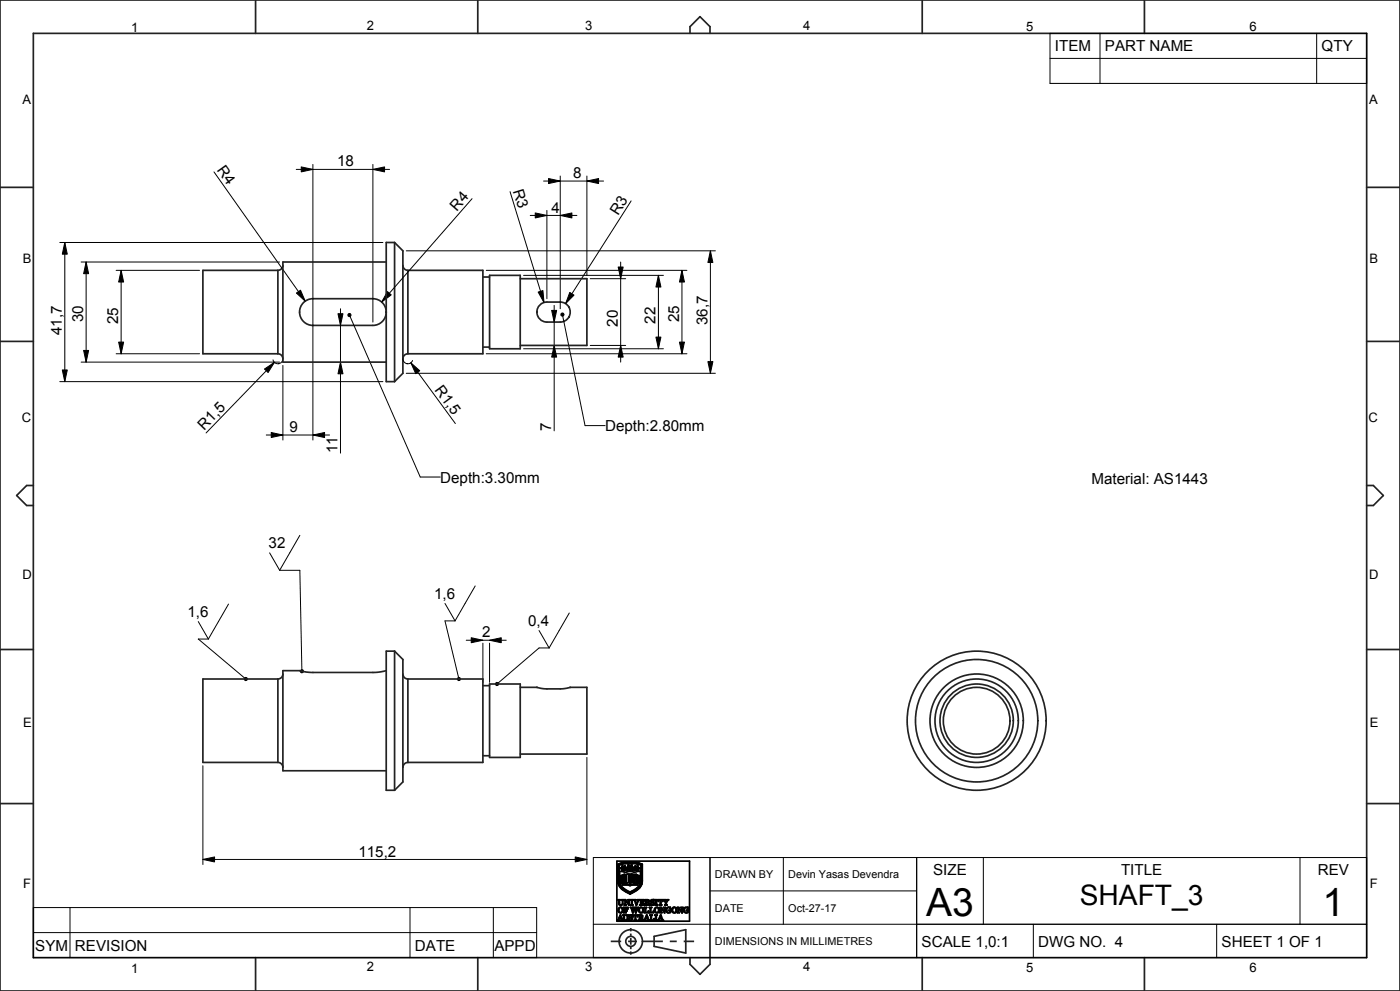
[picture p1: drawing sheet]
<svg xmlns="http://www.w3.org/2000/svg" width="420mm" height="297mm" viewBox="0 0 420 297" stroke-linecap="round" stroke-linejoin="round" font-family="sans-serif">
<g fill="none" stroke="#000" stroke-width=".51">
<path d="M185.1 258.1h21.8v18h-21.8zM185.3 259l1.5-.5 1.8-.2 2.2 .2 1.9 .5-.1 5.6-.3 1-.9 .9-2.4 1.4-1.8-.9-1.1-1-.7-1.6zM185.4 259.1l1.7-.5 2.1-.2 2 .2 1.4 .5v5.4l-.4 1.1-.9 .9-2.3 1.3-1.8-1-1.1-.9-.6-1.6zM185.6 259.2l1.5-.5 1.7-.1 2 .1 1.7 .5-.2 5.8-.8 1.2-1.9 1.2a1.1 1.1 0 0 1-1.6-.2l-1.6-1.1-.7-1.2zM185.8 259.3l1.4-.4 1.8-.1 1.8 .1 1.5 .4-.2 5.7-.9 1.2-2.1 1.3-2.2-1.3-1-1.2zM186.6 259.5l.4 .4 .5-.4-.2 .7 .3 .6-.5-.2-.6 .3 .2-.5-.5-.2 .5-.2zM186.7 259.6l.1 .4zM187.3 259.7l.1-.1-.2 .3zM188.4 259.2l.5 .1 .1 .4 .2-.4 .4-.1-.1 .6 .6 .2-.3 .3h-.5l-.3 .7-.3-.7-.7-.3 .6-.2zM188.6 259.4l.3 .3zM189.2 259.4h.3l-.3 .3zM189.5 259.9l.5 .1z"/>
<path d="M190.6 259.6l.3 .3zM191 259.9l-.5-.4v.4l.2 .3-.3 .6 .6-.2 .2 .3h.4l-.3-.5M191 259.9h.1M191 259.9l.4-.4v.6l.5 .1-.6 .2M191.4 259.6l-.2 .4zM185.4 269.6h.7l-.2 .2v1.1l.4 .3 .4-.3v-1l-.2-.3h.6l-.2 .2-.2 1.3-.5 .2-.5-.2-.1-1.3zM185.8 273.2h.1M185.9 272.1l.4-.1 .3 .3 .1 .8-.3 .4-.6-.3zM185.9 261.2l1.8 .2 1.4-.2 1.2 .2 1.8-.2v3.2l-.5 1.1-.9 .9-1.7 .9-1.9-1.1-.7-.7-.4-.9zM186.1 274.5v.1a.3 .3 0 0 1 .2 .3 .3 .3 0 0 1-.4 .3zM186.1 274.2l.9 1.6h-.8l.3-.1-.2-.5h-.5l-.2 .5 .2 .1h-.5zM186.3 260.2h.1"/>
<path d="M186.3 260.2l.3-.1zM186.3 264.5h.2zM186.3 262.6l.2 .1zM186.3 263.3l.4 .3-.2 .3-.3-.3zM186.3 262.4l.4 .2-.3 .4-.2-.3zM186.3 264.2l.4 .2-.3 .4-.2-.3zM186.7 260.6l.1-.1-.2 .3zM186.8 262.2h.2l-.1 2.9 2.1 .2 2.2-.2v-2.6l-.1 2.5-.1-2.8h.3v2.1a.68 .68 0 0 1-.1 .9 .68 .68 0 0 1-.9 0l-1.3 .2-2.2-.2zM186.8 274.2h.7l-.2 .2v1l.5 .4 .4-.4v-.9l-.3-.3h.6l-.2 .2-.2 1.3-.5 .2-.4-.2-.1-1.3zM186.9 260.5l.4-.3-.1 .2zM187.1 260.6h.1M187.1 271.9h1.3v.5l-.4-.4a.34 .34 0 0 0-.5 .3 .34 .34 0 0 0 .4 .4l.2-.3v.7l-.5-.3v.6l.2 .2h-.7l.2-.3v-1.2z"/>
<path d="M187.2 262.1l-.1 2.7zM187.3 269.6h.4l.9 1.3v-1l-.2-.3h.6l-.3 .3v1.4l-1.1-1.4v1.1l.3 .3h-.6l.2-.3v-1.1zM187.3 262l1.6 .1v.1l-.3-.1 .3 .2v.2l-.3-.1 .3 .2v.2l-.3-.1 .3 .3h-.3l.3 .3-.3-.1 .3 .2v.2l-.3-.1 .3 .2-.3 .1 .3 .3h-.3l.3 .1v.2l-.3-.1 .3 .4h-1.6zM187.4 264.1l.3 .1M187.4 264.1l.1 .1M187.4 262.8h.5zM187.4 264.4h.5zM187.4 263.9h.5zM187.4 262.5h.5zM187.4 263.6h.5zM187.4 263.1h.5zM187.4 262.2h.5z"/>
<path d="M187.5 264.2h.1M187.5 263.4h.3M187.5 260.2l.9 .8-.7-.3zM187.7 264.2h-.2M187.7 264.2h.2h-.4M187.8 263.3l-.3 .1M187.8 263.3h.1M187.8 263.3v.1M188.1 260l.4-.1zM188.7 263.5h.1M188.8 260.2l.5 .1-.4 .1zM188.8 274.3l.9-.1v.4l-.4-.3-.4 .2 .8 .7-.3 .6-.8 .1v-.5l.5 .4 .5-.3-.9-.6z"/>
<path d="M189.1 262.1l1.7-.1v2.6l-1.7 .1zM189.2 269.6h.7l-.2 .2v1.2l.2 .3h-.7l.2-.3v-1.2zM189.4 263l.9 .1zM189.4 262.2l.9 .1zM189.4 263.5l.9 .2zM189.4 262.7l.9 .1zM189.4 262.7h.1M189.4 263.8l.9 .1zM189.4 264l.9 .2zM189.4 263.8h.1M189.4 263.2l.8 .2M189.4 263.2v.1"/>
<path d="M189.4 262.4l.9 .2zM189.4 263.3l.9 .1M189.4 264.3l.9 .2zM190 274.2h1.3v.5l-.5-.4v1.4l.2 .1h-.8l.3-.1v-1.4l-.6 .4zM190.1 269.6h.7l-.2 .2 .4 1.2 .4-1.1-.2-.3h.6l-.8 1.7zM190.2 262.6h.1M190.2 264.4h.1M190.2 263.4h.1M190.3 272.5l-.5 1.1-.7-1.7h.7l-.2 .2 .3 1.1 .4-.9-.3-.4h.7l-.2 .2 .3 1.1 .1-.4M190.3 272.5h.1M190.3 272.5l.5 1.1 .7-1.7h-.6l.2 .2-.1 .6M190.4 260.2h.1l-.1 .4-.7 .4z"/>
<path d="M190.8 260.2l.3 .3zM190.8 260.2h.1M190.9 271.3h.1M190.9 262.1l.1 2.7zM190.9 260.1l.3 .3zM190.9 272.8h.1M191.1 265h.1M191.2 260.5l.3 .3zM191.3 260.4h.1M191.4 263.5l.4-.1a.25 .25 0 0 1 .1 .3 .25 .25 0 0 1-.3 .1l.1-.2zM191.4 264.4l.4-.1v.5h-.2l.1-.2zM191.4 262.6l.4-.2v.6h-.2l.1-.3z"/>
<path d="M191.4 260.1l.4 .1zM191.5 274.2l1.3 .2v.4l-.4 .2 .3 .2 .4 .7-.4-.1-.2-.6-.3-.1h-.2v.6l.3 .1h-.8l.3-.1v-1.3zM191.8 262.4h.1M191.9 269.6h1.3v.5l-.5-.4a.32 .32 0 0 0-.3 .3 .32 .32 0 0 0 .2 .4l.3-.3v.6l-.2-.2h-.3a.44 .44 0 0 0 .1 .5 .44 .44 0 0 0 .5 .1l.3-.3v.5h-1.4l.3-.5-.1-1zM192 272.1l.5-.1 .3 .3v.8l-.3 .4-.6-.4zM192 274.3l.5 .1v.5l-.5 .1zM193.3 271.9h.7l-.3 .2v1.4l.6-.1 .3-.4v.6h-1.4l.3-.2v-1.3zM193.7 271.1l-.2 .2h.7l-.2-.2M193.7 271.1v-1.3l-.2-.2 1 .1 .3 .4-.4 .3 .3 .2 .3 .7-.4-.1-.3-.7h-.4v.6M193.7 271.1h.1M193.9 269.7l.6 .1-.1 .5-.5 .1zM193.9 271.1h.1"/>
<path d="M194 274.5v.3a.24 .24 0 0 1 .1 .4 .24 .24 0 0 1-.4-.1zM194 274.2l.9 1.6h-.8l.2-.1-.1-.5h-.5l-.2 .5 .2 .1h-.5zM194.8 271.9h.7l-.2 .2v1.4l.5-.1 .3-.4a.5 .5 0 0 1-.2 .6 .5 .5 0 0 1-.6 0h-.5l.2-.4v-1.1zM194.9 274.2h.8l-.2 .2v1.4l.5-.1 .2-.4 .1 .5h-1.3l.2-.1v-1.3zM195.3 269.8l.9-.2v.5l-.4-.4-.4 .2 .8 .7-.2 .6-.8 .1v-.5l.5 .4 .4-.3-.9-.6zM196.4 274.2h.8l-.3 .2v1.3l.3 .1h-.8l.3-.1v-1.3zM196.5 269.6h.7l-.2 .2v1.2l.2 .3h-.7l.3-.2v-1.2zM196.8 272.1l.4-.1 .3 .3v.7l-.2 .5h-.4l-.3-.3zM197.5 269.6h.8a.4 .4 0 0 1 .5 .1 .4 .4 0 0 1 .1 .4l-.6-.4v1.4l.2 .2h-.7l.2-.2v-1.4l-.5 .4zM198 271.9a1.64 1.64 0 0 1 1.2 1.2l.1 .1v-1l-.3-.3h.7l-.3 .3v1.4l-1.1-1.4v1.1l.3 .3h-.6l.2-.5v-1zM198.1 274.5l.3 .7h-.5zM198.2 274.2l.8 1.6h-.7l.2-.1-.1-.5h-.5l-.2 .5 .2 .1h-.5z"/>
<path d="M199 269.6h.7l-.2 .2 .1 .3a.27 .27 0 0 0 .4 .2 .27 .27 0 0 0 .2-.4l-.2-.3h.6l-.7 1v.5l.3 .2h-.8l.3-.2v-.5zM200 272.1l1.1-.2v.5l-.4-.4-.4 .1-.3 .7 .2 .5 .4 .2 .3-.1v-.5l-.2-.1h.6l-.2 .7-.6 .1-.6-.3-.2-.6zM202 272.1l.4-.1 .3 .3 .1 .8-.4 .4-.6-.3zM203.2 271.9a1.51 1.51 0 0 1 1.3 1.2l.1-.9-.3-.3h.6l-.2 .3v1.4l-1.2-1.4 .1 1.1 .2 .3h-.6l.2-.7v-.8zM205.3 272.1l1.1-.2v.5l-.7-.4-.4 .8 .2 .5 .4 .2 .3-.1v-.5l-.3-.1h.7l-.2 .7-.6 .1-.6-.3-.2-.6z"/>
<circle cx="189" cy="260" r=".16"/>
<circle cx="186.2" cy="272.8" r=".83"/>
<circle cx="186.4" cy="263.6" r=".1"/>
<circle cx="187" cy="260.2" r=".17"/>
<circle cx="192.3" cy="272.8" r=".82"/>
<circle cx="197" cy="272.7" r=".82"/>
<circle cx="202.3" cy="272.7" r=".82"/>
</g>
<g fill="#000">
<path d="M90.4 50l3.5 .8-3.5 .7zM111.9 50.8l3.5-.8v1.5zM164.6 53.5l3.5 .8-3.5 .7zM176.1 54.3l3.5-.8v1.5zM19.4 72.7l.8 3.5h-1.5zM25.8 78.5l.8 3.5h-1.5zM160.6 63.8l3.5 .8-3.5 .7zM168.1 64.6l3.5-.8v1.5zM213.1 75.2l.8 3.5h-1.5zM36.3 81l.8 3.5h-1.5zM88.9 87.8l1.3-.8 1.4 3.3zM101.4 94h1.5l-.8 3.5z"/>
<path d="M104.4 94.2l.3-.3 .4 .1 .2 .4-.2 .4-.4 .1-.3-.3zM116.2 87.4l1.2 1-2.9 2.1zM161.4 87.5l1.5-.4 .3 3.6zM165.5 93h1.5l-.8 3.5zM168.3 94.1l.3-.3 .4 .1 .2 .4-.2 .4-.4 .1-.3-.3zM170.9 87.6l1.3 .9-2.5 2.5zM185.4 80h1.5l-.7 3.5zM197.5 82.5l.8 3.5h-1.5zM204.6 81l.7 3.5h-1.5zM18.7 110.9h1.5l-.8 3.5zM25.1 105h1.5l-.8 3.5zM35.6 102.5h1.5l-.8 3.5z"/>
<path d="M79.4 110.6l2.9-2-1.9 3zM102.1 108.5l.8 3.5h-1.5zM123.3 108.7l2.6 2.4-1.2 .9zM166.2 103.5l.8 3.5h-1.5zM186.2 103.5l.7 3.5h-1.5zM196.8 101h1.5l-.8 3.5zM203.8 102.5h1.5l-.7 3.5zM212.4 108.4h1.5l-.8 3.5zM81.4 129.6l3.5 .8-3.5 .7zM93.9 130.4l3.5-.8v1.5zM141.4 191.1l3.5 .8-3.5 .7zM146.9 191.9l3.5-.8v1.5z"/>
<path d="M73.3 203.3l.3-.3 .4 .1 .2 .4-.2 .4-.4 .1-.3-.3zM90.1 201l.4-.3 .4 .1 .2 .4-.2 .4-.4 .1-.4-.3zM137.2 203.3l.4-.3 .4 .1 .2 .4-.2 .4-.4 .1-.4-.3zM148.6 204.8l.4-.3 .4 .1 .2 .4-.2 .4-.4 .1-.4-.3zM60.9 257.6l3.5-.8v1.5zM172.6 256.8l3.5 .8-3.5 .7z"/>
</g>
<g fill="none" stroke="#000" stroke-width=".3">
<path d="M315 10h95v15h-95zM315 17.5h95M330 10v15M395 10v15M64.2 51.5l27.4 38.8M88.9 50.8h28M90.4 50l3.5 .8-3.5 .7zM93.9 49.3v82.6M111.9 50.8l3.5-.8v1.5zM111.9 49.3v47.2M141.6 59.5l-27.1 31M153 57.4l10.2 33.3"/>
<path d="M163.1 54.3h18M164.6 53.5l3.5 .8-3.5 .7zM168.1 52.8v39.7M176.1 54.3l3.5-.8v1.5zM176.1 52.8v29.7M17.9 72.7h97M19.4 72.7l.8 3.5h-1.5zM19.4 72.7v41.7M24.3 78.5h59.6M25.8 78.5l.8 3.5h-1.5zM25.8 78.5v30M121.9 75.2h92.7"/>
<path d="M159.1 64.6h14M160.6 63.8l3.5 .8-3.5 .7zM164.1 63.1v26.4M168.1 64.6l3.5-.8v1.5zM186.2 78.5v30M189.3 60.2l-19.6 30.8M213.1 75.2l.8 3.5h-1.5zM213.1 75.2v36.7M34.8 81h25.1M36.3 81l.8 3.5h-1.5zM36.3 81v25M88.9 87.8l1.3-.8 1.4 3.3z"/>
<path d="M101.4 94h1.5l-.8 3.5zM102.1 92.5v43.3M104.4 94.2l.3-.3 .4 .1 .2 .4-.2 .4-.4 .1-.3-.3zM105 94.9l21.1 48.1h6M116.2 87.4l1.2 1-2.9 2.1zM145.9 81h60.2M157.1 82.5h41.9M161.4 87.5l1.5-.4 .3 3.6zM165.5 93h1.5l-.8 3.5zM166.2 91.5v37.6M168.3 94.1l.3-.3 .4 .1 .2 .4-.2 .4-.4 .1-.3-.3zM168.8 94.8l6.7 32.8h6"/>
<path d="M170.9 87.6l1.3 .9-2.5 2.5zM177.1 83.5h10.6M185.4 80h1.5l-.7 3.5zM197.5 82.5l.8 3.5h-1.5zM197.5 82.5v22M204.6 81l.7 3.5h-1.5zM204.6 81v25M17.9 114.4h97M18.7 110.9h1.5l-.8 3.5zM24.3 108.5h59.6M25.1 105h1.5l-.8 3.5zM34.8 106h25.1"/>
<path d="M35.6 102.5h1.5l-.8 3.5zM79.4 110.6l2.9-2-1.9 3zM82.3 108.6l-20.5 21.2M84.9 107.5a1.5 1.5 0 0 1-1.4 1.5 1.5 1.5 0 0 1-1.6-1.2M84.9 109.5v22.4M102.1 108.5l.8 3.5h-1.5zM120.9 107.5a1.5 1.5 0 0 0 1.2 1.5 1.5 1.5 0 0 0 1.7-1M121.9 111.9h92.7M123.3 108.7l2.6 2.4-1.2 .9zM123.3 108.7l13.3 18.2M145.9 106h60.2M157.1 104.5h41.9"/>
<path d="M166.2 103.5l.8 3.5h-1.5zM177.1 103.5h10.6M186.2 103.5l.7 3.5h-1.5zM196.8 101h1.5l-.8 3.5zM203.8 102.5h1.5l-.7 3.5zM212.4 108.4h1.5l-.8 3.5zM79.9 130.4h19M81.4 129.6l3.5 .8-3.5 .7zM93.9 130.4l3.5-.8v1.5zM80.9 165.7l3 5.2M83.9 170.9h6.1l.6 29.8M90 160.4l-6.1 10.5"/>
<path d="M142.6 175.6l-6.1 10.5M59.5 186.3l3 5.2M62.5 191.5h-3l13.9 11.7M68.6 181l-6.1 10.5M133.5 180.8l3 5.3M136.5 186.1h-3l4.1 16.9M139.9 191.9h12M141.4 191.1l3.5 .8-3.5 .7zM144.9 192.8v11.7M146.9 191.9l3.5-.8v1.5zM146.9 192.8v11.7M161.7 189l3 5.2"/>
<path d="M164.7 194.2h-3l-12.2 10.5M170.8 183.7l-6.1 10.5M73.3 203.3l.3-.3 .4 .1 .2 .4-.2 .4-.4 .1-.3-.3zM90.1 201l.4-.3 .4 .1 .2 .4-.2 .4-.4 .1-.4-.3zM137.2 203.3l.4-.3 .4 .1 .2 .4-.2 .4-.4 .1-.4-.3zM148.6 204.8l.4-.3 .4 .1 .2 .4-.2 .4-.4 .1-.4-.3zM60.9 229.5v29.6M176.1 227v32.1M60.9 257.6l3.5-.8v1.5zM60.9 257.6h115.2M172.6 256.8l3.5 .8-3.5 .7zM178 257h232v30h-232z"/>
<path d="M213 257v30M235 257v20M275 257v30M295 257v20M390 257v20M10 272h151v15h-151zM10 279.5h151M21 272v15M123 272v15M148 272v15M178 277h232M213 267h62"/>
<path d="M310 277v10M365 277v10"/>
</g>
<g fill="none" stroke="#222226" stroke-width=".51">
<path d="M0 0h420v297h-420zM10 10h400v277h-400zM76.7 0v10M143.3 0v10M207 10v-2l3-3 3 3v2M276.7 0v10M343.3 0v10M0 56.2h10M410 56.2h10M84.9 79.5a1.5 1.5 0 0 1-1.5 1.5M115.9 72.7h2.5M118.4 72.7v41.7"/>
<path d="M118.4 72.7l2.5 2.5v36.7l-2.5 2.5M120.9 79.5a1.5 1.5 0 0 0 1.5 1.5M60.9 81h22.5M83.4 81v25M91 90.7a4 4 0 0 1 2.9-1.2h18a4 4 0 0 1 4 4 4 4 0 0 1-4 4h-18a4 4 0 0 1-3.7-2.4 4 4 0 0 1 .8-4.4zM122.4 81v25M122.4 81h22.5M162.2 91.2l1.2-.6 .7-.1h4a3 3 0 0 1 3 3 3 3 0 0 1-3 3h-4a3 3 0 0 1-2.9-2 3 3 0 0 1 1-3.3zM0 102.3h10M60.9 106h22.5M83.4 106a1.5 1.5 0 0 1 1.5 1.5M115.9 114.4h2.5"/>
<path d="M122.4 106a1.5 1.5 0 0 0-1.5 1.5M122.4 106h22.5M410 102.3h10M10 145.5h-2l-3 3 3 3h2M410 145.5h2l3 3-3 3h-2M0 194.7h10M118.4 195.1l2.5 2.5v36.7l-2.5 2.5zM410 194.7h10M84.9 202a1.5 1.5 0 0 1-1.5 1.5v25a1.5 1.5 0 0 1 1.5 1.5M115.9 201l-4 .5h-18.4l-3.6-.5M120.9 202a1.5 1.5 0 0 0 1.5 1.5v25a1.5 1.5 0 0 0-1.5 1.5M161.2 206l2.9 .5 4.5-.1 2.4-.4"/>
<path d="M0 240.8h10M410 240.8h10M189.2 278.1v1M189.2 279.8v.7M76.7 287v10M143.3 287v10M183.2 282.1h3.2M188.4 282.1h2.1M189.2 281.1v2M189.2 283.8v.7M189.2 285.1v1M192.6 282.1h6.3"/>
<path d="M196.2 280.6l9.5-2v7l-9.5-2zM200.9 282.1h2.1M205.1 282.1h3.1M207 287v2l3 3 3-3v-2M276.7 287v10M343.3 287v10"/>
<circle cx="293" cy="216" r="18.4"/>
<circle cx="293" cy="216" r="20.9"/>
<circle cx="293" cy="216" r="14"/>
<circle cx="189.2" cy="282.1" r="3.5"/>
<circle cx="189.2" cy="282.1" r="1.5"/>
</g>
<!-- layer: 02___PRT_ALL_AXES -->
<g fill="none" stroke="#222226" stroke-width=".51">
<path d="M115.9 78.5h-31v30h31M115.9 72.7v41.7M60.9 81v25M144.9 81v25M144.9 83h2M146.9 82.5h9.2v22h-9.2zM156.1 83.5h20v20h-20M144.9 104h2M118.4 195.1h-2.5v41.7h2.5M83.4 203.5h-22.5v25h22.5M89.9 201h-5v30h31M122.4 203.5h22.5v25h-22.5"/>
<path d="M144.9 205.5h2M146.9 205h9.2v22h-9.2zM156.1 206h5M171.1 206h5v20h-20M144.9 226.5h2"/>
<circle cx="293" cy="216" r="12.5"/>
<circle cx="293" cy="216" r="11"/>
<circle cx="293" cy="216" r="10"/>
</g>
<g font-size="11.7">
<text x="277.8" y="274.5">A3</text>
<text x="396.7" y="274.4">1</text>
</g>
<text font-size="8.5" x="324" y="271.3">SHAFT_3</text>
<g font-size="4.6">
<text x="316.5" y="15.3">ITEM</text>
<text x="331.5" y="15.3">PART NAME</text>
<text x="396.5" y="15.3">QTY</text>
<text x="64.9" y="51" transform="rotate(55 64.9 51)">R4</text>
<text x="101.1" y="49.9">18</text>
<text x="172" y="53.4">8</text>
<text x="165.5" y="63.7">4</text>
<text x="185.4" y="64.8" transform="rotate(-57 185.4 64.8)">R3</text>
<text x="18.6" y="100.4" transform="rotate(-90 18.6 100.4)">41,7</text>
<text x="25" y="96.6" transform="rotate(-90 25 96.6)">30</text>
<text x="35.5" y="97.1" transform="rotate(-90 35.5 97.1)">25</text>
<text x="185.3" y="97.9" transform="rotate(-90 185.3 97.9)">20</text>
<text x="196.6" y="97" transform="rotate(-90 196.6 97)">22</text>
<text x="203.7" y="96.6" transform="rotate(-90 203.7 96.6)">25</text>
<text x="212.2" y="97.5" transform="rotate(-90 212.2 97.5)">36,7</text>
<text x="130.3" y="116.8" transform="rotate(54 130.3 116.8)">R1,5</text>
<text x="86.9" y="129.5">9</text>
<text x="165.4" y="129.1" transform="rotate(-90 165.4 129.1)">7</text>
<text x="181.5" y="129.3">Depth:2.80mm</text>
<text x="101.3" y="135.8" transform="rotate(-90 101.3 135.8)">11</text>
<text x="132.1" y="144.7">Depth:3.30mm</text>
<text x="327.5" y="145.1">Material: AS1443</text>
<text x="80.6" y="164.4">32</text>
<text x="130.2" y="179.5">1,6</text>
<text x="56.2" y="185">1,6</text>
<text x="144.6" y="191">2</text>
<text x="158.4" y="187.6">0,4</text>
<text x="107.5" y="256.7">115,2</text>
<text x="279.9" y="262.3">SIZE</text>
<text x="336.3" y="262.3">TITLE</text>
<text x="395.3" y="262.3">REV</text>
<text x="10.6" y="285">SYM</text>
<text x="22.5" y="285">REVISION</text>
<text x="124.5" y="285">DATE</text>
<text x="148.3" y="285">APPD</text>
<text x="276.5" y="283.8">SCALE 1,0:1</text>
<text x="311.5" y="283.8">DWG NO. 4</text>
<text x="366.5" y="283.8">SHEET 1 OF 1</text>
</g>
<g font-size="4.5">
<text x="153.9" y="57.2" transform="rotate(73 153.9 57.2)">R3</text>
<text x="137" y="63.4" transform="rotate(-49 137 63.4)">R4</text>
<text x="61.2" y="129.1" transform="rotate(-46 61.2 129.1)">R1,5</text>
</g>
<g font-size="3.9">
<text x="39.4" y="9.7">1</text>
<text x="110.1" y="9.1">2</text>
<text x="175.6" y="9.1">3</text>
<text x="240.9" y="9">4</text>
<text x="307.8" y="9.3">5</text>
<text x="374.8" y="9.3">6</text>
<text x="6.8" y="31.1">A</text>
<text x="410.8" y="31.1">A</text>
<text x="6.8" y="78.9">B</text>
<text x="410.8" y="78.9">B</text>
<text x="6.6" y="126.5">C</text>
<text x="410.6" y="126.5">C</text>
<text x="6.8" y="173.5">D</text>
<text x="410.8" y="173.5">D</text>
<text x="6.9" y="217.9">E</text>
<text x="410.9" y="217.9">E</text>
<text x="7" y="266.3">F</text>
<text x="411" y="266.3">F</text>
<text x="39.4" y="291.7">1</text>
<text x="110.1" y="291.1">2</text>
<text x="175.6" y="291.1">3</text>
<text x="240.9" y="291">4</text>
<text x="307.8" y="291.3">5</text>
<text x="374.8" y="291.3">6</text>
</g>
<g font-size="3.3">
<text x="214.5" y="263.3">DRAWN BY</text>
<text x="236.5" y="263.3">Devin Yasas Devendra</text>
<text x="214.5" y="273.3">DATE</text>
<text x="236.5" y="273.3">Oct-27-17</text>
<text x="214.5" y="283.3">DIMENSIONS IN MILLIMETRES</text>
</g>
</svg>
